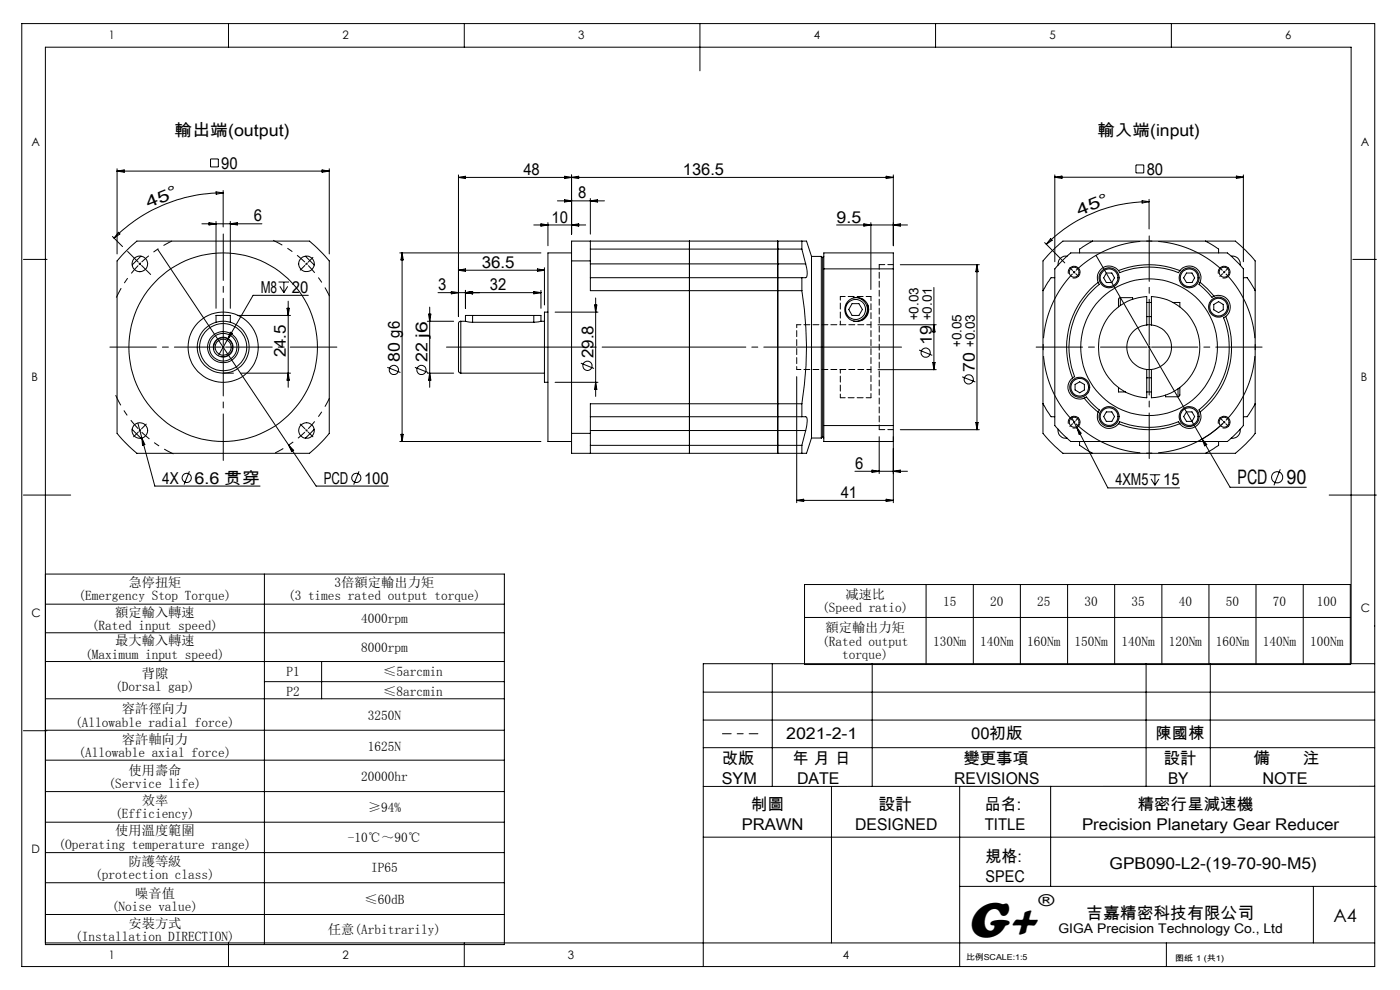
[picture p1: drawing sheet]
<svg xmlns="http://www.w3.org/2000/svg" width="297mm" height="210mm" viewBox="0 0 297 210" stroke-linecap="round" stroke-linejoin="round" font-family="sans-serif">
<g fill="none" stroke="#000" stroke-width=".21">
<path d="M4.6 5h287v200h-287zM48.5 5v5M98.5 5v5M148.5 5v10M198.5 5v5M248.5 5v5M24.8 35.8v18.1M24.8 36.3h45.1M24.8 36.3l1.6-.3v.5zM44.7 33.7h1.6v1.7h-1.6zM68.3 36l1.6 .3-1.6 .2zM69.9 35.8v18.1"/>
<path d="M97.3 37.6l1.4-.2v.5zM97.3 37.1v30.1M97.3 37.6h92.2M119.8 37.4l1.4 .2-1.4 .3zM121.2 37.6l1.6-.2v.5zM121.2 37.1v12.6M188 37.4l1.5 .2-1.5 .3zM189.5 37.1v15M223.8 37.1v18.4M223.8 37.6h40M223.8 37.6l1.5-.2v.4zM241 35h1.6v1.7h-1.6z"/>
<path d="M262.3 37.4l1.5 .2-1.5 .2zM263.8 37.1v18.4M5 55h5M23.8 50.2l2.2 2.1M25.1 49.3l.3 .3-1.2 .9zM26.8 53.2l2.2-2.1h36.7l2.7 2.6 1.4 1.6v36.6l-2.5 2.8-1.6 1.5h-36.7l-2.7-2.6-1.5-1.7v-36.6zM29.5 55.8l.3 .4M29.8 55.8l-.3 .4M29.9 54.4l-1.9 1.8M33.4 52.9l27.8 41.5M42.8 47.5h12.8M44.3 47.2l1.5 .3-1.5 .2z"/>
<path d="M45.8 40.7l1.5 .2-1.4 .3zM45.8 47v18.4M47.3 40.9a32.6 32.6 0 0 0-23.1 9.6M47.3 40.4v7.7M48.9 47v18.4M48.9 47.5l1.4-.3v.5zM59.1 59.8h2.2M60.2 59.8v2.3M64.8 54.4l1.8 1.8M84.8 53.6h30M85.3 53.6v40.1M85.3 53.6l.2 1.5h-.4z"/>
<path d="M97.3 57.3l1.4-.3v.6zM97.3 57.3h18.2M113.2 47.7h11M114 57l1.5 .3-1.5 .3zM114.8 47.5l1.4 .2-1.4 .3zM115.5 56.8v7.9M116.2 47.2v4.9M118.3 42.6h9.9M119.8 42.4l1.4 .2-1.4 .3zM121.2 47.7l1.6-.2v.5zM121.2 53.6h-5v40.1h5M121.2 55.3v36.6"/>
<path d="M121.2 55.3h4M125.2 51.1v4.2M125.2 55.3v6.4h44.9M125.2 58.9h44.9M125.2 56h45.7M125.2 52.8h44.9M125.2 42.1v7.6M125.2 42.6l1.6-.2v.5zM146.3 51.1v45.1M165 51.1v45.1M170.1 58.9v2.8M170.1 52.8l.8 3.2"/>
<path d="M170.1 51.1v1.7M170.1 51.1h1l1.1 3.3M170.1 51.1h-48.9v4.2M170.9 56a4.6 4.6 0 0 1 .2 2.8l-1 .1M172.2 54.4v38.5M172.2 54.4h2M174.2 54.4v38.5M174.2 54.4l.3 .2M174.5 54.6v38M174.8 57v-3.4h14.7v3.4M174.8 54.4l-.3 .2M174.8 57h14.7"/>
<path d="M174.8 57v33.3M177.5 47.7h15M183.3 47.5l1.4 .2-1.4 .3zM184.7 47.2v14.2M189.5 57v33.3M189.5 47.7l1.5-.2v.5zM191 56.2h16.8M207.3 56.2v34.9M207.3 56.2l.2 1.4h-.5zM221.6 51.5l4.3 4.3M222.9 50.6l.3 .4-1.2 .8zM223.8 58.9h-.8l-1.7 2.8"/>
<path d="M225.4 55.3l1.8-1.7h33.2l.9 .8 2.5 2.6v33.3l-1.2 1.3-2.2 2.1h-33.2l-1.4-1.2-2-2.2v-33.3zM226.4 54.4a1.66 1.66 0 0 0-1.9 1.8M226.7 58.1a1.26 1.26 0 0 1 1.1-1.6 1.26 1.26 0 0 1 1.3 1.3 1.26 1.26 0 0 1-1.6 1.1M227.7 57.6l.3 .3M228 57.6l-.3 .3M231.8 51.1l-2.8 1.7v.8M231.8 51.1h24M231.8 51.1h-6.3l-2.8 2.6-1.4 1.6v6.4M232.5 54.2l22.5 38.9M233 59.9a17.4 17.4 0 0 0-5.5 20.3M233 59.9l.2 .4a17.2 17.2 0 0 0-5.3 19.6l-.4 .3M234.7 57.9h1.2l.5 1-.5 1h-1.2l-.6-1z"/>
<path d="M237.3 57.4a2.51 2.51 0 0 0-3.3-.7 2.51 2.51 0 0 0-1 3.2M237.3 57.4a17.8 17.8 0 0 1 13 0M237.3 57.4l.2 .4a18 18 0 0 1 12.5 0l.3-.4M242.3 42.6l1.5 .2-1.5 .3zM243.8 42.8a31.1 31.1 0 0 0-21.8 9M243.8 42.3v6.3M250.3 57.4a2.51 2.51 0 0 1 3.2-.6 2.51 2.51 0 0 1 1.1 3.1M251.7 57.9h1.2l.5 1-.5 1h-1.2l-.6-1zM254.6 59.9l1.6 1.4 1.3 1.5M254.6 59.9l-.2 .4 2.7 2.8 .4-.3M255.8 51.1l2.7 1.7v.8M255.8 51.1h6.3l2.2 2.1 2 2.1v6.4"/>
<path d="M258.5 58.1a1.26 1.26 0 0 1 1.1-1.6 1.26 1.26 0 0 1 1.3 1.3 1.26 1.26 0 0 1-1.5 1.1M261.2 54.4a1.63 1.63 0 0 1 1.9 1.8M263.8 58.9h.8l1.7 2.8M287 55h5M45.4 74.2a2 2 0 0 1 1.8-2.5 2 2 0 0 1 2.1 2.1 2 2 0 0 1-2.5 1.8M45.8 68.4v-1.5h3.1v1.5M47.3 79.2h2.2M48.3 71.9l-1.9 3.5M48.9 70.5l.4 .2-1 1.2zM50.3 66.9h11.3M51 79.2h10.6M59.4 60.7l.8 1.4"/>
<path d="M60.9 65.4h.5l-.3 1.5zM61 60.7l-.8 1.4M61.1 63.9v18.3M61.1 79.2l.3 1.4h-.5zM65.4 62.6h-11.7l-5.4 9.3M82.2 77.9l2.7 1.1M88 77.9l2.8 1.1M90.7 79.2h5.5M90.7 68.1h5.5M90.9 66.6h.5l-.2 1.5zM91.2 79.2l.2 1.4h-.5zM91.2 65.1v17.1"/>
<path d="M92.9 62.1h21.9M95.7 61.8l1.6 .3-1.6 .2zM97.8 68.1l-.4 .2a17.4 17.4 0 0 0-.1 4.8v5.6l.1 .3 .4 .2M97.8 68.1v11.1M97.8 79.2h17.7M97.8 68.1h.9M98.7 61.6v3.8M98.7 62.1l1.6-.3v.5zM98.8 68.1l1.5 .3M100.3 66.9h-1.6v1.2M100.3 66.9h12.9M100.3 66.9v1.5"/>
<path d="M100.3 68.4h12.9M113.2 61.8l1.6 .3-1.6 .2zM113.2 66.9h1.6v1.2h.7M113.2 66.9v1.5M114.7 68.1l-1.5 .3M114.8 61.6v3.8M116.2 66.2h-.7v14.9h.7M117.8 66.2h9.1M123.2 77l2.8 1.2M126.1 64.7h.5l-.2 1.5zM126.4 63.2v20.9M169 79.9v26.7"/>
<path d="M170.1 61.7a73.3 73.3 0 0 1 0 23.9M180.8 64.4h1.4l.8 1.2-.8 1.3h-1.4l-.7-1.3zM181.1 63.2a2.5 2.5 0 0 1 2.9 2.4 2.5 2.5 0 0 1-2.9 2.5M182.7 63.5h.4M184.1 64.7a3 3 0 0 1-1.5 3.3M186.3 68.9h12.3M186.3 78.4h12.3M195 74.3l2.8 1.1M197.9 76.9h.5l-.3 1.5zM198.1 61v17.4M198.1 68.9l.3 1.5h-.5zM204.1 79.9l2.8 1.1"/>
<path d="M221.3 61.7v23.9M237.7 63.1l-.4 .4v1.6M237.7 63.1h2.6v.4M237.7 63.1v1.7M243.3 68.9v-6a10.8 10.8 0 0 0-10.3 10.7 10.8 10.8 0 0 0 10.3 10.8v-6M243.3 68.9a4.8 4.8 0 0 0-4.3 4.8 4.8 4.8 0 0 0 4.3 4.7M243.3 78.4h1M243.3 68.9h1M243.3 64.2h1M243.3 67.2h1M244.3 68.9a4.8 4.8 0 0 1 4.2 4.8 4.8 4.8 0 0 1-4.2 4.7M244.3 68.9v-6a10.8 10.8 0 0 1 10.2 10.7 10.8 10.8 0 0 1-10.2 10.8v-6"/>
<path d="M248.8 64.2h1.5v.9M257.5 64.6l1-.6 1 .6v1.1l-1 .6-1-.6zM257.5 62.8a2.51 2.51 0 0 1 3.2 1.1 2.51 2.51 0 0 1-.7 3.2M260 67.1a17.6 17.6 0 0 1-5.4 20.3M260 67.1l-.4 .3a17.3 17.3 0 0 1-5.2 19.6l.2 .4M266.3 61.7v23.9M28 91l1.9 1.9M29.2 89.7l.9 3.2M30.1 92.9l2.7 10.2h22.4M30.1 92.9l.6 1.4-.5 .1zM40.2 100l-1.1 2.8M61.2 94.4l5.9 8.7h15.3"/>
<path d="M61.2 94.4l1.1 1.1-.4 .3zM66.6 91l-1.8 1.9M76.2 100l-1.2 2.8M84.8 93.7h30M85.1 92.1h.4l-.2 1.6zM117.8 81.1h9.1M121.2 91.9v4.3h48.9M121.2 91.9h4M125.2 91.9v4.3M125.2 88.4h44.9M125.2 91.3h45.7M125.2 94.5h44.9"/>
<path d="M126.4 81.1l.2 1.5h-.5zM170.1 94.5v1.7M170.1 88.4h.9a3.8 3.8 0 0 1-.1 2.9M170.1 85.6v2.8M170.1 85.6h-44.9v6.3M170.9 91.3l-.8 3.2M172.2 92.9l-1.1 3.3h-1M172.2 92.9h2M174.5 92.6l.3 .3M174.5 92.6l-.3 .3M174.8 90.3v3.4h14.7v-3.4M174.8 90.3h14.7"/>
<path d="M181.4 100h11.1M185 99.7l1.5 .3-1.5 .2zM186.5 92.6v7.9M189.5 92.6v14M189.5 100l1.5-.3v.5zM191 91.1h16.8M207 89.6h.5l-.2 1.5zM221.3 85.6l1.7 2.8h.8M221.3 85.6v6.3l1.4 1.7 2.8 2.6h6.3M224.5 91a1.63 1.63 0 0 0 1.9 1.9M226.7 89.9a1.26 1.26 0 0 1 1.1-1.6 1.26 1.26 0 0 1 1.3 1.4 1.26 1.26 0 0 1-1.6 1.1M227.3 88.4l1.1 2.3"/>
<path d="M227.5 80.2a2.49 2.49 0 0 0-.6 3.2 2.49 2.49 0 0 0 3.1 1M228.1 81.6l1-.6 .9 .6v1.1l-.9 .6-1-.6zM228.4 90.7l6.6 12.8h15.2M228.4 90.7l.9 1.2-.4 .2zM229 93.7v.8l2.8 1.7M230 84.4l1.4 1.6 1.6 1.4M230 84.4l.5-.2 1.3 1.5 1.4 1.3-.2 .4M231.8 96.2h24M233 87.4a2.5 2.5 0 0 0 1 3.1 2.5 2.5 0 0 0 3.3-.6M234.7 87.4h1.2l.5 1-.5 1h-1.2l-.6-1zM237.3 89.9a17.3 17.3 0 0 0 13 0M237.3 89.9l.2-.4a18 18 0 0 0 12.5 0l.3 .4"/>
<path d="M237.3 82.2v.9h1.5M243.3 80.1h1M243.3 83.1h1M247.3 83.8v.4h2.6M249.9 82.5v1.7M250.3 82.2v1.6l-.4 .4M251.7 87.4h1.2l.5 1-.5 1h-1.2l-.6-1zM254.6 87.4a2.5 2.5 0 0 1-1.1 3.1 2.5 2.5 0 0 1-3.2-.6M255 93.1l5.9 10.3h16.2M255 93.1l1 1.2-.4 .3zM258.5 89.9a1.26 1.26 0 0 1 1.1-1.6 1.26 1.26 0 0 1 1.3 1.4 1.26 1.26 0 0 1-1.5 1.1M258.5 93.7v.8l-2.7 1.7"/>
<path d="M259.5 89.7l-.5 .5a19.8 19.8 0 0 1-4.4 3.2M263.1 91a1.68 1.68 0 0 1-1.9 1.9M266.3 85.6l-1.7 2.8h-.8M266.3 85.6v6.3a27.5 27.5 0 0 1-4.2 4.3h-6.3M271.6 99.5l-1.3 3.4M5 105h10M169 106.1h20.5M169 106.1l1.5-.2v.5zM188 105.9l1.5 .2-1.5 .3zM243.9 100.7h2.2M244.2 101.6l.8 1.3M245 100.7v2.2"/>
<path d="M245.9 101.6l-.9 1.3M282 105h10M9.6 128.2h97.4M9.6 134.2h97.4M9.6 121.8h97.4v78.6h-97.4v-190.4h277v130.8M56.1 121.8v78.6M170.7 124h115.8v17h-115.8zM170.7 131h115.8M196.5 124v17M206.5 124v17M216.5 124v17M226.5 124v17"/>
<path d="M236.5 124v17M246.5 124v17M256.5 124v17M266.5 124v17M276.5 124v17M5 155h5M9.6 140.3h97.4M9.6 148.2h97.4M9.6 154.9h97.4M56.1 144.6h50.9M68.2 140.3v7.9M149.2 152.7h142.4"/>
<path d="M149.2 146.8h142.4M149.2 158.6h142.4M163.8 140.8v26M185 140.8v26M243.1 140.8v26M256.8 140.8v26M291.6 140.8h-142.4v64.2M9.6 161.2h97.4M9.6 167.9h97.4M9.6 174.4h97.4M149.2 177.6h142.4M176.4 166.8v33.2"/>
<path d="M203.6 166.8v38.2M222.9 166.8v21.2M291.6 166.8h-142.4M9.6 180.9h97.4M9.6 187.2h97.4M9.6 194h97.4M203.6 188h88.4M278.6 188v12M9.6 200h282M48.5 200v5M98.5 200v5M247.4 200v5"/>
<circle cx="29.7" cy="56" r="1.66"/>
<circle cx="65" cy="56" r="1.66"/>
<circle cx="227.9" cy="57.7" r="1.06"/>
<circle cx="235.3" cy="58.9" r="1.87"/>
<circle cx="235.3" cy="58.9" r="2.13"/>
<circle cx="252.3" cy="58.9" r="2.12"/>
<circle cx="252.3" cy="58.9" r="1.87"/>
<circle cx="259.7" cy="57.7" r="1.06"/>
<circle cx="47.3" cy="73.7" r="7.5"/>
<circle cx="47.3" cy="73.6" r="2.11"/>
<circle cx="47.3" cy="73.7" r="5.5"/>
<circle cx="47.3" cy="73.6" r="3.3"/>
<circle cx="47.3" cy="73.7" r="5"/>
<circle cx="47.3" cy="73.7" r="2.93"/>
<circle cx="47.3" cy="73.7" r="1.69"/>
<circle cx="47.3" cy="73.7" r="20"/>
<circle cx="83.6" cy="78.5" r=".98"/>
<circle cx="89.4" cy="78.5" r=".98"/>
<circle cx="124.6" cy="77.6" r=".98"/>
<circle cx="181.5" cy="65.6" r="2.12"/>
<circle cx="181.7" cy="65.7" r="2.55"/>
<circle cx="196.4" cy="74.8" r=".98"/>
<circle cx="243.8" cy="73.7" r="14.5"/>
<circle cx="258.5" cy="65.1" r="1.88"/>
<circle cx="258.5" cy="65.1" r="2.12"/>
<circle cx="29.7" cy="91.3" r="1.66"/>
<circle cx="65" cy="91.3" r="1.66"/>
<circle cx="205.5" cy="80.5" r=".98"/>
<circle cx="227.9" cy="89.6" r="1.06"/>
<circle cx="229.1" cy="82.2" r="1.88"/>
<circle cx="229.1" cy="82.2" r="2.12"/>
<circle cx="235.3" cy="88.4" r="1.87"/>
<circle cx="235.3" cy="88.4" r="2.13"/>
<circle cx="252.3" cy="88.4" r="2.12"/>
<circle cx="252.3" cy="88.4" r="1.87"/>
<circle cx="259.7" cy="89.6" r="1.06"/>
<circle cx="39.6" cy="101.4" r=".98"/>
<circle cx="75.6" cy="101.4" r=".97"/>
<circle cx="270.9" cy="101.2" r="1.19"/>
</g>
<path d="M65 56l-.1-.2M65 56l.2 .1M259.7 57.7l-.2-.2M259.7 57.7l.2 .2M29.7 91.3l.2 .2M29.7 91.3l-.2-.2M65 91.3l.2-.2M65 91.3l-.1 .2M227.9 89.5l.2 .2M227.9 89.5l-.2-.1M259.7 89.5l.2-.1M259.7 89.5l-.2 .2" fill="none" stroke="#000" stroke-width=".21" stroke-dasharray="30.5 1.3 1.3 1.3" stroke-linecap="butt"/>
<path d="M227.5 58.1a22.5 22.5 0 0 0 0 31.1M259.3 57.4a22.5 22.5 0 0 0-31.1 0M228.2 89.9a22.5 22.5 0 0 0 31.1 0M260.1 89.2a22.5 22.5 0 0 0 0-31.1" fill="none" stroke="#000" stroke-width=".21" stroke-dasharray="30.5 1.3 1.3 1.3" stroke-dashoffset="15.2" stroke-linecap="butt"/>
<path d="M29.3 56.3a25 25 0 0 0-4.6 6.8" fill="none" stroke="#000" stroke-width=".21" stroke-dasharray="30.5 1.3 1.3 1.3" stroke-dashoffset="28.2" stroke-linecap="butt"/>
<path d="M30 55.6a25 25 0 0 1 6.5-4.5M65.4 56.3a25 25 0 0 1 4.5 6.5M65.4 90.9a25 25 0 0 0 4.5-6.5" fill="none" stroke="#000" stroke-width=".21" stroke-dasharray="30.5 1.3 1.3 1.3" stroke-dashoffset="28.4" stroke-linecap="butt"/>
<path d="M64.7 55.6a25 25 0 0 0-6.8-4.6M30 91.7a25 25 0 0 0 6.8 4.6" fill="none" stroke="#000" stroke-width=".21" stroke-dasharray="30.5 1.3 1.3 1.3" stroke-dashoffset="28.3" stroke-linecap="butt"/>
<path d="M64.7 91.7a25 25 0 0 1-6.3 4.4" fill="none" stroke="#000" stroke-width=".21" stroke-dasharray="30.5 1.3 1.3 1.3" stroke-dashoffset="28.5" stroke-linecap="butt"/>
<path d="M29.3 90.9a25 25 0 0 1-4.8-7.1" fill="none" stroke="#000" stroke-width=".21" stroke-dasharray="30.5 1.3 1.3 1.3" stroke-dashoffset="28.1" stroke-linecap="butt"/>
<path d="M191.2 73.6h-96.5" fill="none" stroke="#000" stroke-width=".21" stroke-dasharray="30.5 1.3 1.3 1.3" stroke-dashoffset="1.3"/>
<path d="M153.3 155.6h7.5" fill="none" stroke="#000" stroke-width=".21" stroke-dasharray="30.5 1.3 1.3 1.3" stroke-dashoffset="28.6"/>
<path d="M178.3 62.9h6.5M184.8 84.4h-6.5" fill="none" stroke="#000" stroke-width=".21" stroke-dasharray="1.3 .6" stroke-dashoffset=".2"/>
<path d="M178.3 62.9v6M178.3 78.4v6" fill="none" stroke="#000" stroke-width=".21" stroke-dasharray="1.3 .6" stroke-dashoffset=".5"/>
<path d="M169 78.4h15.8M184.8 68.9h-15.8M184.8 84.4v-21.5" fill="none" stroke="#000" stroke-width=".21" stroke-dasharray="1.3 .6" stroke-dashoffset=".4"/>
<path d="M169 78.4v-9.5" fill="none" stroke="#000" stroke-width=".21" stroke-dasharray="1.3 .6" stroke-dashoffset=".6"/>
<path d="M189.5 56.1h-3M186.5 91.1h3" fill="none" stroke="#000" stroke-width=".21" stroke-dasharray="1.3 .6" stroke-dashoffset=".1"/>
<path d="M186.5 91.1v-35" fill="none" stroke="#000" stroke-width=".21" stroke-dasharray="1.3 .6" stroke-dashoffset=".3"/>
<g fill="none" stroke="#000" stroke-width=".21" stroke-dasharray="30.5 1.3 1.3 1.3">
<path d="M29.3 55.6l-2.2-2.3M30 56.3l2 1.9M64.7 56.3l-1 1M65 56l.2-.2M65 56l-.1 .1M65.4 55.6l1-1M227.5 57.4l-.5-.6M228.2 58.1l.6 .5M259.4 58.1l-.6 .5M259.7 57.7l.2-.2M259.7 57.7l-.2 .2M260.1 57.4l.5-.6"/>
<path d="M47.4 73.6v-.2M47.4 73.6h-.3M47.4 73.6v.3M47.4 73.6h.2M243.8 73.6v-.2M243.8 73.6h-.3M243.8 73.6v.3M243.8 73.6h.2M29.3 91.7l-1 1M29.7 91.3l-.2 .2M29.7 91.3l.2-.2M30 91l1-1"/>
<path d="M64.7 91l-1-1M65 91.3l.2 .2M65 91.3l-.1-.2M65.4 91.7l1 1M227.5 89.9l-.5 .6M227.9 89.5l-.2 .2M227.9 89.5l.2-.1M228.2 89.2l.6-.6M259.4 89.2l-.6-.6M259.7 89.5l.2 .2M259.7 89.5l-.2-.1M260.1 89.9l.5 .6"/>
</g>
<path d="M243.8 73.1v-23.1M243.8 74.1v23.2" fill="none" stroke="#000" stroke-width=".21" stroke-dasharray="30.5 1.3 1.3 1.3" stroke-dashoffset="20.8"/>
<path d="M46.9 73.6h-23.6M47.4 73.1v-23.5M47.4 74.1v23.6M47.9 73.6h23.6M243.3 73.6h-23.5" fill="none" stroke="#000" stroke-width=".21" stroke-dasharray="30.5 1.3 1.3 1.3" stroke-dashoffset="20.6"/>
<path d="M244.3 73.6h23.4" fill="none" stroke="#000" stroke-width=".21" stroke-dasharray="30.5 1.3 1.3 1.3" stroke-dashoffset="20.7"/>
<text font-size="11" x="205.1" y="198.7">G+</text>
<g font-size="4.2">
<text x="262.5" y="102.7">PCD</text>
<text x="272.9" y="102.7">90</text>
</g>
<text font-size="3.9" x="282.9" y="195.5">A4</text>
<g font-size="3.5">
<text x="37" y="28.7">輸出端(output)</text>
<text x="232.8" y="28.7">輸入端(input)</text>
<text x="46.9" y="35.8">90</text>
<text x="111" y="37.1">48</text>
<text x="144.9" y="37.1">136.5</text>
<text x="243.3" y="37.1">80</text>
<text x="31.5" y="44.2" transform="rotate(-22 31.5 44.2)">4 5 °</text>
<text x="53.8" y="47">6</text>
<text x="117" y="47.2">10</text>
<text x="122.6" y="42.1">8</text>
<text x="177.5" y="47.2">9.5</text>
<text x="229" y="45.8" transform="rotate(-22 229 45.8)">4 5 °</text>
<text x="102.2" y="56.8">36.5</text>
<text x="55.3" y="62.1">M8</text>
<text x="61.9" y="62.1">20</text>
<text x="93" y="61.6">3</text>
<text x="103.9" y="61.6">32</text>
<text x="60.7" y="75.8" transform="rotate(-90 60.7 75.8)">24.5</text>
<text x="84.8" y="76.8" transform="rotate(-90 84.8 76.8)">80 g6</text>
<text x="90.7" y="76.8" transform="rotate(-90 90.7 76.8)">22 j6</text>
<text x="125.9" y="76" transform="rotate(-90 125.9 76)">29.8</text>
<text x="197.7" y="73.2" transform="rotate(-90 197.7 73.2)">19</text>
<text x="206.8" y="78.8" transform="rotate(-90 206.8 78.8)">70</text>
<text x="181.4" y="99.5">6</text>
<text x="34.4" y="102.6">4X</text>
<text x="41.2" y="102.6">6.6 贯穿</text>
<text x="68.7" y="102.6">PCD</text>
<text x="77.2" y="102.6">100</text>
<text x="178.4" y="105.6">41</text>
<text x="236.6" y="103">4XM5</text>
<text x="246.8" y="103">15</text>
<text x="220.3" y="192.2">®</text>
<text x="230.5" y="194.8">吉嘉精密科技有限公司</text>
</g>
<g font-size="3.4">
<text x="166.8" y="156.8">2021-2-1</text>
<text x="206" y="156.8">00初版</text>
<text x="245.2" y="156.8">陳國棟</text>
<text x="153.1" y="162.1">改版</text>
<text x="153.1" y="166.4">SYM</text>
<text x="168.1" y="162.1">年 月 日</text>
<text x="169.1" y="166.4">DATE</text>
<text x="202.4" y="166.4">REVISIONS</text>
<text x="204.4" y="162.1">變更事項</text>
<text x="246.9" y="162.1">設計</text>
<text x="247.8" y="166.4">BY</text>
<text x="265.9" y="162.1">備</text>
<text x="267.8" y="166.4">NOTE</text>
<text x="276.4" y="162.1">注</text>
<text x="159.3" y="171.8">制圖</text>
<text x="186.3" y="171.8">設計</text>
<text x="208.9" y="171.8">品名:</text>
<text x="241.3" y="171.8">精密行星減速機</text>
<text x="157.4" y="176.1">PRAWN</text>
<text x="181.4" y="176.1">DESIGNED</text>
<text x="208.9" y="176.1">TITLE</text>
<text x="229.5" y="176.1">Precision Planetary Gear Reducer</text>
<text x="209.1" y="182.9">規格:</text>
<text x="235.4" y="184.4">GPB090-L2-(19-70-90-M5)</text>
<text x="209.1" y="187.2">SPEC</text>
</g>
<g font-size="2.8">
<text x="194.9" y="67.9" transform="rotate(-90 194.9 67.9)">+0.03</text>
<text x="197.6" y="67.9" transform="rotate(-90 197.6 67.9)">+0.01</text>
<text x="204" y="73.6" transform="rotate(-90 204 73.6)">+0.05</text>
<text x="206.8" y="73.6" transform="rotate(-90 206.8 73.6)">+0.03</text>
<text x="27.2" y="124.6">急停扭矩</text>
<text x="71" y="124.6">3倍額定輸出力矩</text>
<text x="16.7" y="127.4">(Emergency Stop Torque)</text>
<text x="24.4" y="130.8">額定輸入轉速</text>
<text x="61.1" y="127.4">(3 times rated output torque)</text>
<text x="174.4" y="129.9">(Speed ratio)</text>
<text x="179.3" y="127.1">减速比</text>
<text x="200.1" y="128.5">15</text>
<text x="210.1" y="128.5">20</text>
<text x="220.1" y="128.5">25</text>
<text x="230.1" y="128.5">30</text>
<text x="240.1" y="128.5">35</text>
<text x="250.1" y="128.5">40</text>
<text x="260.1" y="128.5">50</text>
<text x="270.1" y="128.5">70</text>
<text x="279.4" y="128.5">100</text>
<text x="19.5" y="133.6">(Rated input speed)</text>
<text x="24.4" y="136.9">最大輸入轉速</text>
<text x="76.6" y="132.2">4000rpm</text>
<text x="174.4" y="137">(Rated output</text>
<text x="175.1" y="134.2">額定輸出力矩</text>
<text x="197.9" y="137">130Nm</text>
<text x="207.9" y="137">140Nm</text>
<text x="217.9" y="137">160Nm</text>
<text x="227.9" y="137">150Nm</text>
<text x="237.9" y="137">140Nm</text>
<text x="247.9" y="137">120Nm</text>
<text x="257.9" y="137">160Nm</text>
<text x="267.9" y="137">140Nm</text>
<text x="277.9" y="137">100Nm</text>
<text x="18.1" y="139.7">(Maximum input speed)</text>
<text x="30.1" y="143.9">背隙</text>
<text x="60.8" y="143.5">P1</text>
<text x="76.6" y="138.3">8000rpm</text>
<text x="81.3" y="143.5">≤5arcmin</text>
<text x="178.6" y="139.8">torque)</text>
<text x="24.4" y="146.7">(Dorsal gap)</text>
<text x="60.8" y="147.6">P2</text>
<text x="81.3" y="147.6">≤8arcmin</text>
<text x="16" y="154.1">(Allowable radial force)</text>
<text x="25.8" y="151.3">容許徑向力</text>
<text x="78" y="152.7">3250N</text>
<text x="16.7" y="160.7">(Allowable axial force)</text>
<text x="25.8" y="157.8">容許軸向力</text>
<text x="78" y="159.2">1625N</text>
<text x="23" y="167.2">(Service life)</text>
<text x="27.2" y="164.4">使用壽命</text>
<text x="76.6" y="165.8">20000hr</text>
<text x="24.4" y="173.6">(Efficiency)</text>
<text x="30.1" y="170.7">效率</text>
<text x="78" y="172.2">≥94%</text>
<text x="24.4" y="177.2">使用溫度範圍</text>
<text x="73.8" y="178.6">-10℃～90℃</text>
<text x="12.4" y="180">(Operating temperature range)</text>
<text x="27.2" y="183.6">防護等級</text>
<text x="78.7" y="185.1">IP65</text>
<text x="20.2" y="186.5">(protection class)</text>
<text x="28.7" y="190.4">噪音值</text>
<text x="77.3" y="191.8">≤60dB</text>
<text x="23.7" y="193.2">(Noise value)</text>
<text x="27.2" y="196.8">安裝方式</text>
<text x="224.5" y="197.8">GIGA Precision Technology Co., Ltd</text>
<text x="16" y="199.6">(Installation DIRECTION)</text>
<text x="69.6" y="198.2">任意(Arbitrarily)</text>
</g>
<g font-size="2.5">
<text x="23.1" y="8.4">1</text>
<text x="72.7" y="8.4">2</text>
<text x="122.7" y="8.4">3</text>
<text x="172.7" y="8.4">4</text>
<text x="222.7" y="8.4">5</text>
<text x="272.7" y="8.4">6</text>
<text x="6.7" y="30.9">A</text>
<text x="288.7" y="30.9">A</text>
<text x="6.7" y="80.9">B</text>
<text x="288.7" y="80.9">B</text>
<text x="6.7" y="130.9">C</text>
<text x="288.7" y="129.9">C</text>
<text x="6.7" y="180.9">D</text>
<text x="23.1" y="203.4">1</text>
<text x="72.7" y="203.4">2</text>
<text x="120.5" y="203.4">3</text>
<text x="178.8" y="203.4">4</text>
</g>
<g font-size="1.7">
<text x="204.9" y="203.7">比例SCALE:1:5</text>
<text x="249.3" y="203.8">图纸 1 (共1)</text>
</g>
</svg>
